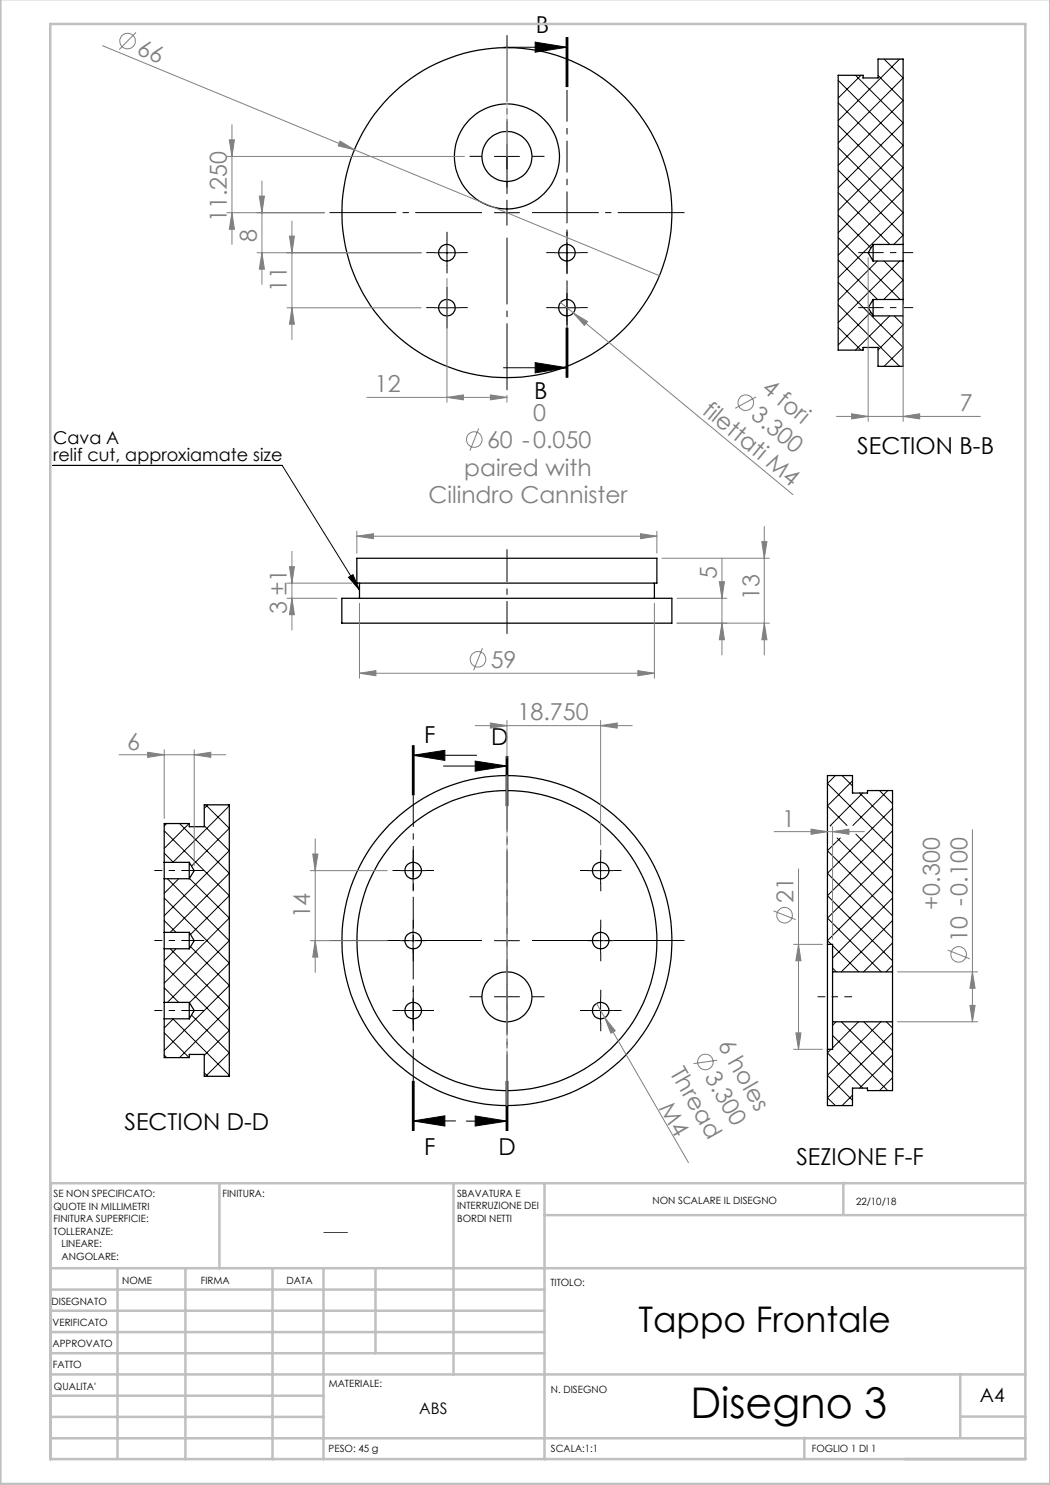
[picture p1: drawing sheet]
<svg xmlns="http://www.w3.org/2000/svg" width="210mm" height="297mm" viewBox="0 0 210 297" stroke-linecap="round" stroke-linejoin="round" font-family="sans-serif">
<g fill="none" stroke="#000" stroke-width=".25">
<path d="M174.6 48.9v3.3M174.6 59.9v3.3M174.6 48.9h6M174.6 48.9l-1 1.6 1 1.7M174.6 52.2h6M174.6 59.9h6M174.6 59.9l-1 1.7 1 1.6M180.6 59.9v3.3M180.6 48.9v3.3M180.6 48.9v-37.1h-5v3.8h-3v-.5h-5v54.9h5v-.5h3v3.8h5v-10.1M180.6 52.2v7.7M174.6 63.2h6"/>
<path d="M68.4 119.7h66v4.9h-66zM71.4 111.7h60v4.9h-60zM71.9 116.6v3.1M130.9 116.6v3.1M32.8 172.5v3.3M32.8 175.8h5.1M32.8 172.5h5.1M32.8 172.5v-7.8h5.1v.6h3v-4.3h5v54.3h-5v-4.4h-3v.6h-5.1v-7.7M32.8 175.8v10.7M37.9 172.5v3.3M37.9 172.5l.9 1.6-.9 1.7M32.8 186.5v3.3"/>
<path d="M32.8 186.5h5.1M32.8 189.8h5.1M32.8 189.8v10.7M37.9 186.5v3.3M37.9 186.5l.9 1.6-.9 1.7M165.5 188.9v21M165.5 188.9v-33.8h5v3.5h3v-.5h5v36.3M165.5 188.9h1v5.5M166.5 194.4v10M166.5 194.4h12M178.5 194.4v10M32.8 200.5v3.3"/>
<path d="M32.8 203.8h5.1M32.8 200.5h5.1M37.9 200.5v3.3M37.9 200.5l.9 1.6-.9 1.7M166.5 204.4v5.5h-1M166.5 204.4h12M178.5 204.4v13.7h-5v-.5h-3v3.5h-5v-11.2"/>
<circle cx="101.4" cy="31.3" r="10.5"/>
<circle cx="101.4" cy="31.3" r="5"/>
<circle cx="89.4" cy="50.5" r="1.66"/>
<circle cx="101.4" cy="42.5" r="33"/>
<circle cx="113.4" cy="50.5" r="1.66"/>
<circle cx="89.4" cy="61.5" r="1.65"/>
<circle cx="113.4" cy="61.5" r="1.65"/>
<circle cx="82.6" cy="174.1" r="1.65"/>
<circle cx="120.1" cy="174.1" r="1.65"/>
<circle cx="82.6" cy="188.1" r="1.65"/>
<circle cx="101.4" cy="188.1" r="30"/>
<circle cx="101.4" cy="188.1" r="33"/>
<circle cx="101.4" cy="199.4" r="5"/>
<circle cx="120.1" cy="188.1" r="1.65"/>
<circle cx="82.6" cy="202.1" r="1.65"/>
<circle cx="120.1" cy="202.1" r="1.65"/>
</g>
<g fill="none" stroke="#000" stroke-width=".2">
<path d="M100.7 9.5h12.7M107 8.4l6.4 1.1-6.4 .9zM113.2 7.4v10M113.4 7.4v10M113.6 7.4v10M167.6 16.1l13 13-13 13M167.7 15.1h-.1M171.1 15.1l9.5 9.5-13 13M172.2 15.1l-4.6 4.5M175.6 15.1l5 5-13 13M176.8 11.8l3.8 3.8-13 13M179.9 11.8l-12.3 12.3"/>
<path d="M98.9 31.3h5M101.4 28.8v5M167.6 20.6l13 12.9-13 13.1M167.6 25l13 13.1-13 12.9M167.6 29.5l13 13-13 13M167.6 34l13 13-1.8 1.9M167.6 38.5l10.4 10.4M86.9 50.5h5M89.4 48v5.1M89.4 59.1v4.9M98.9 42.5h5M101.4 40v5"/>
<path d="M110.9 50.5h5M113.4 48v5.1M113.4 59.1v4.9M167.6 56.5l13 13-3.8 3.8M167.6 52l7.9 7.9M167.6 47.5l12.4 12.4M167.6 43l6.6 6.6M175.5 52.2l-7.9 7.8M176.8 52.2l3.8 3.8-3.9 3.9M180 52.2l-12.4 12.3M86.9 61.6h5M100.7 73.6h12.7"/>
<path d="M107 72.5l6.4 1.1-6.4 1zM110.9 61.6h5M113.2 65.5v10M113.4 65.5v10M113.6 65.5v10M167.6 70h.1M167.6 65.5l4.6 4.5M167.6 61l12.3 12.3M174.2 62.4l-6.6 6.6M177.9 63.2l-6.8 6.8M178.8 63.2l1.8 1.8-5 5M10.6 93.1h45.8l15.5 24.9"/>
<path d="M69.7 115.5l.9-.6 1.3 3.1zM82.5 149.1v10M82.6 151.1l6.4-1v2zM82.6 151.1h12.7M82.7 149.1v10M82.8 149.1v10M88.7 153.2h12.7M95 152.2l6.4 1-6.4 1zM101.2 151.2v10M101.4 151.2v10M101.6 151.2v10M167.1 155.1l-1.6 1.6 13 13"/>
<path d="M168.4 155.1l2.1 2.1M170.5 156.2l-5 5 3.9 3.9M171.9 158.6l6.6 6.6M172.5 158.6l-6.4 6.5M175.9 158.1l2.6 2.6M177.6 158.1l-7 7M32.8 166.2l13.1 12.9-7.8 7.8M32.8 179.6l13.1 13-8 8M32.8 170.6l1.9 1.9M33.3 164.7l-.5 .5M33.5 175.8l12.4 12.3-12.4 12.4M35.7 175.8l-2.9 2.9"/>
<path d="M35.9 164.7l10 10-11.9 11.8M37.8 164.7l-5 5M37.9 175.7l8 7.9-13.1 13M40.9 165.2l5 4.9-13.1 13.1M41.1 161l4.8 4.7-7.6 7.5M41.6 161l-.7 .7M45.6 161l.3 .2-11.3 11.3M80.2 174.1h4.9M82.6 171.6v5M117.6 174.1h5M120.1 171.6v5M166 165.2h.1"/>
<path d="M167.4 167.6l11.1 11.1M168.1 167.6l-2.6 2.5 13 13.1M171.2 166.8l7.3 7.4M178.5 161.6l-13 13.1 13 12.9M178.5 166.2l-13 12.9 13 13.1M178.5 170.6l-13 13 10.7 10.8M178.5 175.1l-13 13 .8 .8M178.5 179.6l-12 12M32.8 193.1l13.1 13-5 5M32.8 197.6l2.9 2.9M32.8 184.1l2.4 2.4M34 189.8l11.9 11.8-10 9.9"/>
<path d="M35.2 189.8l-2.4 2.4M38.1 189.3l7.8 7.8-13.1 13M80.2 188.1h4.9M82.6 185.6v5M82.6 199.6v5M98.9 188.1h5M98.9 199.4h5M101.4 185.6v5M101.4 196.9v5M117.6 188.1h5M120.1 185.6v5M120.1 199.6v5"/>
<path d="M166.5 193.6l.8 .8M166.5 189.1l5.3 5.3M178.5 184.1l-10.3 10.3M178.5 188.6l-5.8 5.8M178.5 193.1l-1.3 1.3M32.8 211l.5 .5M32.8 206.5l5 5M34.6 203.8l11.3 11.2-.3 .3M34.7 203.8l-1.9 1.8M38.3 203l7.6 7.6-4.8 4.7M40.9 214.6l.7 .7M80.2 202.1h4.9"/>
<path d="M82.5 216.2v10M82.7 216.2v10M82.8 216.2v10zM101.2 216.2v10M101.4 216.2v10M101.6 216.2v10M117.6 202.1h5M166.2 209.9l-.7 .7 7 7M166.5 207.1l11.1 11M167.2 204.4l-.7 .7M168.3 204.4l10.2 10.2M170.5 219l-2.1 2.1"/>
<path d="M171.7 204.4l-5.2 5.2M172.8 204.4l5.7 5.7M176.2 204.4l-10.7 10.6 5 5.1M177.3 204.4l1.2 1.2M178.5 206.5l-13 13.1 1.6 1.5M178.5 211l-6.6 6.6M178.5 215.5l-2.6 2.6M82.6 224.2l6.4-1v2zM82.6 224.2h8.5M93.2 224.2h8.2M95 223.2l6.4 1-6.4 1z"/>
</g>
<g fill="none" stroke="#808080" stroke-width=".2">
<path d="M20.5 9.1l111.4 46M27.2 6.5l-3.4 3.4M45.4 31.3h47.5M45.9 28h1l-.5 3.3zM46.4 24.9v24M51.9 39.2h1l-.5 3.3zM52.4 36.2v20.7M68 28.2l2.9 1.7-3.3-.7zM45.4 42.5h19.5M46.4 42.5l.5 3.4h-1zM51.4 50.5h32.8M52.4 50.5l.5 3.3h-1z"/>
<path d="M57.9 47.2h1l-.5 3.3zM58.4 44.2v23.7M89.4 55.7v24.8M173.6 51.5v32.8M57.4 61.6h26.8M58.4 61.6l.5 3.2h-1zM73.4 79.5h28M89.4 79.5l3.3-.5v1zM98.1 79l3.3 .5-3.3 .5zM101.4 79.1v1.4M112.1 60.5l2.6 2.1M114.7 62.6l2.8 1.7-.6 .8z"/>
<path d="M114.7 62.6l43.9 36.3M151.2 79.4l-4.2 2.3M180.6 60.9v23.4M95.7 85.7l-1.7 4.4M167.3 83.3h28.8M170.3 82.8l3.3 .5-3.3 .5zM180.6 83.3l3.3-.5v1zM57.4 119.7h10M57.4 116.6h13M57.9 113.3h1l-.5 3.3zM58.4 119.7l.5 3.2h-1zM58.4 110.3v15.7"/>
<path d="M71.4 107.2l3.3-.5v1zM71.4 106.3v4.3M71.4 107.2h60M128.1 106.7l3.3 .5-3.3 .5zM131.4 106.3v4.3M132.4 111.7h21.5M135.4 119.7h10M143.9 116.3h1l-.5 3.4zM144.4 111.6v19.4M152.4 108.3h1l-.5 3.4zM152.9 105.3v25.7M71.9 134.7l3.3-.6v1z"/>
<path d="M71.9 120.6v15M71.9 134.7h59M96.5 129.6l-1.8 4.5M127.6 134.1l3.3 .6-3.3 .4zM130.9 120.6v15M135.4 124.6h18.5M144.4 124.6l.5 3.3h-1zM152.9 124.6l.5 3.3h-1zM23.8 151h21.4M29.5 150.5l3.3 .5-3.3 .5zM32.8 150v13.7M38.8 151l3.4-.5v1z"/>
<path d="M38.8 150v23.1M95 145.1h31.5M98.1 144.6l3.3 .5-3.3 .5zM101.4 144.1v7.5M120.1 145.1l3.3-.5v1zM120.1 144.1v24.9M62.1 174.1h15.4M62.5 170.8h1.1l-.6 3.3zM63 167.8v26.7M154.8 166.3h18.1M159.7 173.8v36.1M162.2 165.8l3.3 .5-3.3 .6z"/>
<path d="M166.5 166.3l3.3-.5v1.1zM166.5 165.3v22.6M194.5 165.9v38.5M62.1 188.1h15.4M63 188.1l.6 3.3h-1.1zM154.7 182.2l4.4 1.7M158.7 188.9h5.8M159.7 188.9l.5 3.3h-1zM179.5 194.4h16M189.5 190l4.5 1.8M194.5 194.4l.5 3.3h-1zM119.3 200.7l1.7 2.8"/>
<path d="M121 203.5l2 2.7-.8 .5zM121 203.5l16.7 29M143.4 212.1l-4.7 .6M158.7 209.9h5.8M159.2 206.6h1l-.5 3.3zM179.5 204.4h16M194 201.1h1l-.5 3.3z"/>
<circle cx="25.5" cy="8.2" r="1.56"/>
<circle cx="94.9" cy="87.9" r="1.55"/>
<circle cx="149.2" cy="80.5" r="1.55"/>
<circle cx="95.6" cy="131.9" r="1.55"/>
<circle cx="156.9" cy="183.1" r="1.56"/>
<circle cx="191.7" cy="190.9" r="1.55"/>
<circle cx="141.1" cy="212.4" r="1.56"/>
</g>
<path d="M170.4 199.4h-6.9" fill="none" stroke="#000" stroke-width=".2" stroke-dasharray="15.2 1.3 1.3 1.3" stroke-dashoffset="13.7" stroke-linecap="butt"/>
<path d="M101.4 37.5v-30.5M96.4 42.5h-30.5M101.4 47.5v30.5M106.4 42.5h30.5M96.4 188.1h-30.5M101.4 183.1v-30.5M101.4 193.1v30.5M106.4 188.1h30.5" fill="none" stroke="#000" stroke-width=".2" stroke-dasharray="15.2 1.3 1.3 1.3" stroke-dashoffset="1.9" stroke-linecap="butt"/>
<g fill="none" stroke="#000" stroke-width=".2" stroke-dasharray="15.2 1.3 1.3 1.3" stroke-linecap="butt">
<path d="M96.4 31.3h-2.5M101.4 26.3v-2.5M101.4 36.3v2.5M106.4 31.3h2.5M86.9 50.5h-1.6M89.4 59v-1.6M89.4 48v-1.6M89.4 53v1.7M91.9 50.5h1.7M110.9 50.5h-1.6M113.4 59v-1.6M113.4 48v-1.6"/>
<path d="M113.4 53v1.7M115.9 50.5h1.7M174.6 50.5h-3M86.9 61.5h-1.6M89.4 64v1.7M91.9 61.5h1.7M110.9 61.5h-1.6M113.4 64v1.7M115.9 61.5h1.7M174.6 61.5h-3M37.9 174.1h3M80.2 174.1h-1.7"/>
<path d="M82.7 171.6v-1.6M82.7 176.6v1.7M85.2 174.1h1.6M117.7 174.1h-1.7M120.2 171.6v-1.6M120.2 176.6v1.7M122.7 174.1h1.6M37.9 188.1h3M80.2 188.1h-1.7M82.7 185.6v-1.6M82.7 190.6v1.7M82.7 199.6v-1.6"/>
<path d="M85.2 188.1h1.6M96.4 199.4h-2.5M101.4 194.4v-2.5M106.4 199.4h2.5M117.7 188.1h-1.7M120.2 185.6v-1.6M120.2 190.6v1.7M120.2 199.6v-1.6M122.7 188.1h1.6M37.9 202.1h3M80.2 202.1h-1.7M82.7 204.6v1.7"/>
<path d="M85.2 202.1h1.6M101.4 204.4v2.5M117.7 202.1h-1.7M120.2 204.6v1.7M122.7 202.1h1.6"/>
</g>
<path d="M174.6 50.5h8M174.6 61.5h8" fill="none" stroke="#000" stroke-width=".2" stroke-dasharray="15.2 1.3 1.3 1.3" stroke-dashoffset="13.1" stroke-linecap="butt"/>
<path d="M37.9 174.1h-7M37.9 188.1h-7M37.9 202.1h-7" fill="none" stroke="#000" stroke-width=".2" stroke-dasharray="15.2 1.3 1.3 1.3" stroke-dashoffset="13.6" stroke-linecap="butt"/>
<path d="M101.4 126.8v-16.9" fill="none" stroke="#000" stroke-width=".2" stroke-dasharray="15.2 1.3 1.3 1.3" stroke-dashoffset="8.7" stroke-linecap="butt"/>
<path d="M82.7 149.1v77.1" fill="none" stroke="#000" stroke-width=".2" stroke-dasharray="6.3 1.3 1.3 1.3" stroke-dashoffset=".2" stroke-linecap="butt"/>
<path d="M101.4 226.2v-75" fill="none" stroke="#000" stroke-width=".2" stroke-dasharray="6.3 1.3 1.3 1.3" stroke-dashoffset="1.2" stroke-linecap="butt"/>
<path d="M113.4 75.5v-68.1" fill="none" stroke="#000" stroke-width=".2" stroke-dasharray="6.3 1.3 1.3 1.3" stroke-dashoffset="-.4" stroke-linecap="butt"/>
<path d="M101.4 9.6v21.7M101.4 155.1v66" fill="none" stroke="#c0c0c0" stroke-width=".2"/>
<g fill="none" stroke="#c0c0c0" stroke-width=".5">
<path d="M.1 -.1v296.9h209.9v-296.9M10.1 4.8h195v287h-195zM43.9 236.6v17M90.7 236.6v38.3M108.9 236.6v55.3M168.7 236.6v6.3M205.1 236.6h-195v55.3M10.1 253.6h195M10.1 257.9h98.8M23.5 253.6v38.2M37.1 253.6v38.3M54.5 253.6v38.3"/>
<path d="M64.7 253.6v38.3M75.1 253.6v17M108.9 243h96.2M10.1 270.6h98.8M10.1 266.4h98.8M10.1 262.1h98.8M10.1 279.1h54.6M10.1 274.9h195M192.1 274.8v12.7M10.1 287.7h195M10.1 283.4h54.6M160.9 287.5v4.3"/>
<path d="M192.1 283.3h13"/>
</g>
<g fill="#000">
<path d="M69.7 115.5l.9-.6 1.3 3.1z"/>
<path d="M107 72.5l6.4 1.1-6.4 1zM107 8.4l6.4 1.1-6.4 .9z"/>
<path d="M82.6 151.1l6.4-1v2zM82.6 224.2l6.4-1v2z"/>
<path d="M95 223.2l6.4 1-6.4 1zM95 152.2l6.4 1-6.4 1z"/>
</g>
<g fill="#808080">
<path d="M68 28.2l2.9 1.7-3.3-.7z"/>
<path d="M121 203.5l2 2.7-.8 .5z"/>
<path d="M114.7 62.6l2.8 1.7-.6 .8z"/>
<path d="M120.1 145.1l3.3-.5v1zM98.1 144.6l3.3 .5-3.3 .5zM166.5 166.3l3.3-.5v1.1zM162.2 165.8l3.3 .5-3.3 .6z"/>
<path d="M71.4 107.2l3.3-.5v1zM128.1 106.7l3.3 .5-3.3 .5zM71.9 134.7l3.3-.6v1zM127.6 134.1l3.3 .6-3.3 .4zM89.4 79.5l3.3-.5v1zM98.1 79l3.3 .5-3.3 .5z"/>
<path d="M170.3 82.8l3.3 .5-3.3 .5zM180.6 83.3l3.3-.5v1z"/>
<path d="M38.8 151l3.4-.5v1zM29.5 150.5l3.3 .5-3.3 .5z"/>
<path d="M144.4 124.6l.5 3.3h-1zM143.9 116.3h1l-.5 3.4zM46.4 42.5l.5 3.4h-1zM45.9 28h1l-.5 3.3zM52.4 50.5l.5 3.3h-1zM51.9 39.2h1l-.5 3.3zM58.4 61.6l.5 3.2h-1zM57.9 47.2h1l-.5 3.3z"/>
<path d="M62.5 170.8h1.1l-.6 3.3zM63 188.1l.6 3.3h-1.1zM152.4 108.3h1l-.5 3.4zM152.9 124.6l.5 3.3h-1zM57.9 113.3h1l-.5 3.3zM58.4 119.7l.5 3.2h-1zM194.5 194.4l.5 3.3h-1zM194 201.1h1l-.5 3.3zM159.7 188.9l.5 3.3h-1zM159.2 206.6h1l-.5 3.3z"/>
</g>
<text font-size="8.5" x="138.1" y="283.5">Disegno 3</text>
<text font-size="7.1" x="127.7" y="266.4">Tappo Frontale</text>
<g font-size="4.7" fill="#808080">
<text x="27.2" y="10.8" transform="rotate(22 27.2 10.8)">66</text>
<text x="45.4" y="44.5" transform="rotate(-90 45.4 44.5)">11.250</text>
<text x="51.4" y="48.4" transform="rotate(-90 51.4 48.4)">8</text>
<text x="57.4" y="58.5" transform="rotate(-90 57.4 58.5)">11</text>
<text x="75" y="78.4">12</text>
<text x="140.2" y="82.6" transform="rotate(40 140.2 82.6)">filettati M4</text>
<text x="150" y="83.5" transform="rotate(40 150 83.5)">3.300</text>
<text x="152.1" y="78.1" transform="rotate(40 152.1 78.1)">4 fori</text>
<text x="192" y="82.3">7</text>
<text x="97.4" y="89.7">60 -0.050</text>
<text x="106.6" y="84.1">0</text>
<text x="92.9" y="95.2">paired with</text>
<text x="85.7" y="100.7">Cilindro Cannister</text>
<text x="143.4" y="115.7" transform="rotate(-90 143.4 115.7)">5</text>
<text x="151.9" y="119.9" transform="rotate(-90 151.9 119.9)">13</text>
<text x="57.4" y="122.7" transform="rotate(-90 57.4 122.7)">3 ±1</text>
<text x="98.1" y="133.6">59</text>
<text x="25.4" y="149.9">6</text>
<text x="103.5" y="144.1">18.750</text>
<text x="156.4" y="165.3">1</text>
<text x="62.1" y="183.7" transform="rotate(-90 62.1 183.7)">14</text>
<text x="158.7" y="180.5" transform="rotate(-90 158.7 180.5)">21</text>
<text x="188" y="181.9" transform="rotate(-90 188 181.9)">+0.300</text>
<text x="193.5" y="188.3" transform="rotate(-90 193.5 188.3)">10 -0.100</text>
<text x="143.5" y="209.1" transform="rotate(60 143.5 209.1)">6 holes</text>
<text x="133.9" y="214.5" transform="rotate(60 133.9 214.5)">Thread</text>
<text x="140.8" y="215.5" transform="rotate(60 140.8 215.5)">3.300</text>
<text x="131.7" y="221.6" transform="rotate(60 131.7 221.6)">M4</text>
</g>
<g font-size="4.7">
<text x="107.1" y="6.5">B</text>
<text x="106.8" y="79.7">B</text>
<text x="171.5" y="90.9">SECTION B-B</text>
<text x="84.9" y="148.5">F</text>
<text x="98.2" y="148.9">D</text>
<text x="24.9" y="226">SECTION D-D</text>
<text x="84.9" y="231">F</text>
<text x="99.7" y="231">D</text>
<text x="159.3" y="233">SEZIONE F-F</text>
</g>
<text font-size="3.9" x="196" y="280.4">A4</text>
<g font-size="3.5">
<text x="10.6" y="88.7">Cava A</text>
<text x="10.6" y="92.3">relif cut, approxiamate size</text>
</g>
<g font-size="3.2">
<text x="64.8" y="246.3">___</text>
<text x="83.8" y="282.8">ABS</text>
</g>
<g font-size="2">
<text x="10.7" y="239.5">SE NON SPECIFICATO:</text>
<text x="44.5" y="239.5">FINITURA:</text>
<text x="91.4" y="239.4">SBAVATURA E</text>
<text x="10.7" y="242">QUOTE IN MILLIMETRI</text>
<text x="10.7" y="244.5">FINITURA SUPERFICIE:</text>
<text x="91.4" y="241.9">INTERRUZIONE DEI</text>
<text x="91.4" y="244.4">BORDI NETTI</text>
<text x="130.5" y="240.8">NON SCALARE IL DISEGNO</text>
<text x="171.2" y="241">22/10/18</text>
<text x="10.7" y="247">TOLLERANZE:</text>
<text x="12.3" y="249.5">LINEARE:</text>
<text x="12.3" y="252">ANGOLARE:</text>
<text x="24.4" y="256.9">NOME</text>
<text x="40.1" y="256.8">FIRMA</text>
<text x="57.3" y="256.8">DATA</text>
<text x="110.1" y="257.1">TITOLO:</text>
<text x="10.3" y="260.9">DISEGNATO</text>
<text x="10.5" y="269.3">APPROVATO</text>
<text x="10.5" y="265.2">VERIFICATO</text>
<text x="10.6" y="273.6">FATTO</text>
<text x="10.8" y="278">QUALITA'</text>
<text x="65.8" y="277.4">MATERIALE:</text>
<text x="110.2" y="278.5">N. DISEGNO</text>
<text x="65.7" y="290.4">PESO: 45 g</text>
<text x="110.2" y="290.5">SCALA:1:1</text>
<text x="162.4" y="290.4">FOGLIO 1 DI 1</text>
</g>
</svg>
